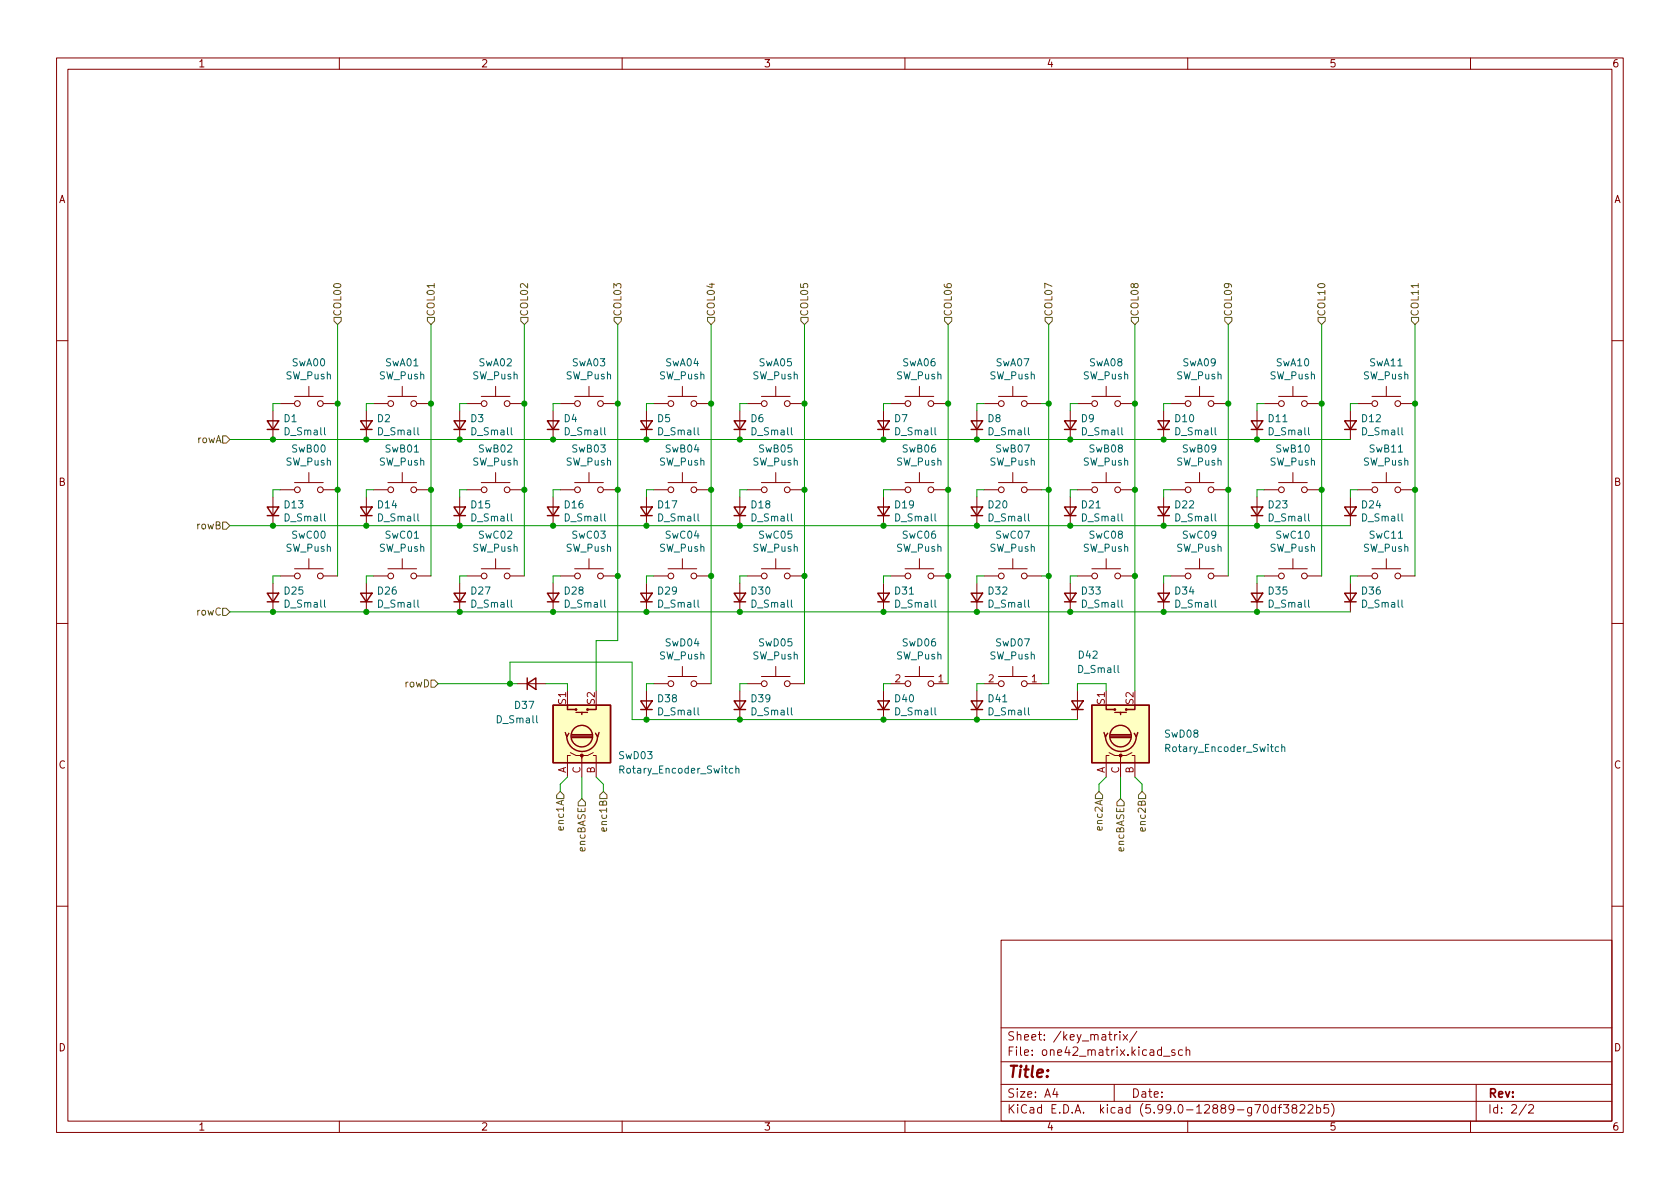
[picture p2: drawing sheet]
<svg xmlns="http://www.w3.org/2000/svg" width="297mm" height="210mm" viewBox="0 0 297 210" stroke-linecap="round" stroke-linejoin="round" font-family="sans-serif">
<g fill="none" stroke="#840000" stroke-width=".18">
<path d="M10 10.2h277v190.1h-277zM12 12.2h273v186.1h-273zM60 10.2v2M110 10.2v2M160 10.2v2M210 10.2v2M260 10.2v2M10 60.2h2M48.3 72.6v5.1M49.5 71.4h2.6M52.1 70.1h5M54.6 68.3v1.8"/>
<path d="M57.1 71.4h2.6M64.8 72.6v5.1M66 71.4h2.6M68.6 70.1h5.1M71.1 68.3v1.8M73.7 71.4h2.5M81.3 72.6v5.1M82.5 71.4h2.6M85.1 70.1h5.1M87.6 68.3v1.8M90.2 71.4h2.5M97.8 72.6v5.1"/>
<path d="M99.1 71.4h2.5M101.6 70.1h5.1M104.1 68.3v1.8M106.7 71.4h2.5M114.3 72.6v5.1M115.6 71.4h2.5M118.1 70.1h5.1M120.6 68.3v1.8M123.2 71.4h2.5M130.8 72.6v5.1M132.1 71.4h2.5M134.6 70.1h5.1"/>
<path d="M137.2 68.3v1.8M139.7 71.4h2.5M156.2 72.6v5.1M157.5 71.4h2.5M160 70.1h5.1M162.6 68.3v1.8M165.1 71.4h2.5M172.7 72.6v5.1M174 71.4h2.5M176.5 70.1h5.1M179.1 68.3v1.8M181.6 71.4h2.5"/>
<path d="M189.2 72.6v5.1M190.5 71.4h2.5M193 70.1h5.1M195.6 68.3v1.8M198.1 71.4h2.6M205.7 72.6v5.1M207 71.4h2.5M209.5 70.1h5.1M212.1 68.3v1.8M214.6 71.4h2.6M222.2 72.6v5.1M223.5 71.4h2.6"/>
<path d="M226.1 70.1h5M228.6 68.3v1.8M231.1 71.4h2.6M238.8 72.6v5.1M240 71.4h2.6M242.6 70.1h5M245.1 68.3v1.8M247.6 71.4h2.6M285 60.2h2M48.3 87.9v5.1M49.5 86.6h2.6M52.1 85.3h5"/>
<path d="M54.6 83.6v1.7M54.6 98.8v1.8M57.1 86.6h2.6M64.8 87.9v5.1M66 86.6h2.6M68.6 85.3h5.1M71.1 83.6v1.7M71.1 98.8v1.8M73.7 86.6h2.5M81.3 87.9v5.1M82.5 86.6h2.6M85.1 85.3h5.1"/>
<path d="M87.6 83.6v1.7M87.6 98.8v1.8M90.2 86.6h2.5M97.8 87.9v5.1M99.1 86.6h2.5M101.6 85.3h5.1M104.1 83.6v1.7M104.1 98.8v1.8M106.7 86.6h2.5M114.3 87.9v5.1M115.6 86.6h2.5M118.1 85.3h5.1"/>
<path d="M120.6 83.6v1.7M120.6 98.8v1.8M123.2 86.6h2.5M130.8 87.9v5.1M132.1 86.6h2.5M134.6 85.3h5.1M137.2 83.6v1.7M137.2 98.8v1.8M139.7 86.6h2.5M156.2 87.9v5.1M157.5 86.6h2.5M160 85.3h5.1"/>
<path d="M162.6 83.6v1.7M162.6 98.8v1.8M165.1 86.6h2.5M172.7 87.9v5.1M174 86.6h2.5M176.5 85.3h5.1M179.1 83.6v1.7M179.1 98.8v1.8M181.6 86.6h2.5M189.2 87.9v5.1M190.5 86.6h2.5M193 85.3h5.1"/>
<path d="M195.6 83.6v1.7M195.6 98.8v1.8M198.1 86.6h2.6M205.7 87.9v5.1M207 86.6h2.5M209.5 85.3h5.1M212.1 83.6v1.7M212.1 98.8v1.8M214.6 86.6h2.6M222.2 87.9v5.1M223.5 86.6h2.6M226.1 85.3h5"/>
<path d="M228.6 83.6v1.7M228.6 98.8v1.8M231.1 86.6h2.6M238.8 87.9v5.1M240 86.6h2.6M242.6 85.3h5M245.1 83.6v1.7M245.1 98.8v1.8M247.6 86.6h2.6M10 110.2h2M48.3 103.1v5.1M49.5 101.8h2.6"/>
<path d="M52.1 100.6h5M57.1 101.8h2.6M64.8 103.1v5.1M66 101.8h2.6M68.6 100.6h5.1M73.7 101.8h2.5M81.3 103.1v5.1M82.5 101.8h2.6M85.1 100.6h5.1M90.2 101.8h2.5M97.8 103.1v5.1M99.1 101.8h2.5"/>
<path d="M101.6 100.6h5.1M106.7 101.8h2.5M114.3 103.1v5.1M115.6 101.8h2.5M118.1 100.6h5.1M118.1 119.6h5.1M120.6 117.9v1.7M123.2 101.8h2.5M130.8 103.1v5.1M132.1 101.8h2.5M134.6 100.6h5.1M134.6 119.6h5.1"/>
<path d="M137.2 117.9v1.7M139.7 101.8h2.5M156.2 103.1v5.1M157.5 101.8h2.5M160 100.6h5.1M160 119.6h5.1M162.6 117.9v1.7M165.1 101.8h2.5M172.7 103.1v5.1M174 101.8h2.5M176.5 100.6h5.1M176.5 119.6h5.1"/>
<path d="M179.1 117.9v1.7M181.6 101.8h2.5M189.2 103.1v5.1M190.5 101.8h2.5M193 100.6h5.1M198.1 101.8h2.6M205.7 103.1v5.1M207 101.8h2.5M209.5 100.6h5.1M214.6 101.8h2.6M222.2 103.1v5.1M223.5 101.8h2.6"/>
<path d="M226.1 100.6h5M231.1 101.8h2.6M238.8 103.1v5.1M240 101.8h2.6M242.6 100.6h5M247.6 101.8h2.6M285 110.2h2M91.4 120.9h5.1M100.8 133.6h-.5v3.8M100.8 133.1l1.1 .5h1v.5M104.9 133.6h.5v3.8M104.9 133.1l-1 .5h-1v3.8"/>
<path d="M114.3 122.2v5M115.6 120.9h2.5M123.2 120.9h2.5M130.8 122.2v5M132.1 120.9h2.5M139.7 120.9h2.5M156.2 122.2v5M157.5 120.9h2.5M165.1 120.9h2.5M172.7 122.2v5M174 120.9h2.5M181.6 120.9h2.5"/>
<path d="M190.5 122.2v5M196.1 133.6h-.5v3.8M196.1 133.1l1 .5h1v.5M200.2 133.6h.5v3.8M200.2 133.1l-1.1 .5h-1v3.8M10 160.2h2M177 166.3h108v32h-108zM285 160.2h2M60 198.3v2M110 198.3v2M160 198.3v2M177 194.8h108"/>
<path d="M177 191.8h108M177 187.8h108M177 181.8h108M186.5 192.5l-.4 1h1M186.9 193v1M197 191.8v3M197.1 182.9v1M197.5 182.9l-.3 .1-.1 .2M198 182.4v.2M198 182.9v1M198.6 182.9l.8 1M199.4 182.9l-.8 1"/>
<path d="M201 182.4l-1.3 1.9M205.7 186.8h1.2M207.7 185.7l-.3-.1-.3 .2 .1 .3 .5 .1v.4h-.6M209.1 185.7l-.5-.1-.2 .3v.4l.1 .3h.6M209.7 185.8l.2-.2 .4 .1 .1 .9M209.7 185.1v1.5M210 198.3v2M223.5 195.5l.2-.2a.81 .81 0 0 1 .6 .7 .81 .81 0 0 1-.3 .8h-.1a.81 .81 0 0 1-.4-1.3zM225.5 195.9l-.4-.1-.3 .3v.4l.1 .3h.6M225.5 195.3v1.5M226 195.8h.6M226.6 195.3l-.4 .2v1.3"/>
<path d="M226.9 195.3h1l-.5 .6 .4 .1v.7l-.2 .1h-.5l-.2-.1M228.7 196l-.3-.3 .1-.2 .2-.2 .4 .1 .2 .2-.1 .2-.6 .2-.2 .3 .1 .4 .2 .1h.4l.2-.3-.1-.4-.2-.1M229.9 195.5l.5-.2 .2 .2 .1 .3-.9 1h.9M231.3 195.5l.6-.2 .2 .2v.3l-.9 1h.9M232.8 195.9l.4-.1 .3 .3v.4l-.1 .3h-.6M232.8 195.3v1.5M234.9 195.3h-.8v.7l.2-.1 .5 .1 .1 .2v.5l-.3 .1-.5-.1M235.4 195.1a1.72 1.72 0 0 1 0 2.3M260 198.3v2M261 191.8v6.5M269.9 195.3l-1.3 1.9M270.3 195.5l.6-.2 .2 .2 .1 .3-1 1h1"/>
<circle cx="52.6" cy="71.4" r=".51"/>
<circle cx="56.6" cy="71.4" r=".51"/>
<circle cx="69.1" cy="71.4" r=".51"/>
<circle cx="73.2" cy="71.4" r=".51"/>
<circle cx="85.6" cy="71.4" r=".51"/>
<circle cx="89.7" cy="71.4" r=".51"/>
<circle cx="102.1" cy="71.4" r=".51"/>
<circle cx="106.2" cy="71.4" r=".51"/>
<circle cx="118.6" cy="71.4" r=".51"/>
<circle cx="122.7" cy="71.4" r=".51"/>
<circle cx="135.1" cy="71.4" r=".51"/>
<circle cx="139.2" cy="71.4" r=".51"/>
<circle cx="160.5" cy="71.4" r=".51"/>
<circle cx="164.6" cy="71.4" r=".51"/>
<circle cx="177" cy="71.4" r=".51"/>
<circle cx="181.1" cy="71.4" r=".51"/>
<circle cx="193.5" cy="71.4" r=".51"/>
<circle cx="197.6" cy="71.4" r=".51"/>
<circle cx="210.1" cy="71.4" r=".51"/>
<circle cx="214.1" cy="71.4" r=".51"/>
<circle cx="226.6" cy="71.4" r=".51"/>
<circle cx="230.6" cy="71.4" r=".51"/>
<circle cx="243.1" cy="71.4" r=".51"/>
<circle cx="247.1" cy="71.4" r=".51"/>
<circle cx="52.6" cy="86.6" r=".51"/>
<circle cx="56.6" cy="86.6" r=".51"/>
<circle cx="69.1" cy="86.6" r=".51"/>
<circle cx="73.2" cy="86.6" r=".51"/>
<circle cx="85.6" cy="86.6" r=".51"/>
<circle cx="89.7" cy="86.6" r=".51"/>
<circle cx="102.1" cy="86.6" r=".51"/>
<circle cx="106.2" cy="86.6" r=".51"/>
<circle cx="118.6" cy="86.6" r=".51"/>
<circle cx="122.7" cy="86.6" r=".51"/>
<circle cx="135.1" cy="86.6" r=".51"/>
<circle cx="139.2" cy="86.6" r=".51"/>
<circle cx="160.5" cy="86.6" r=".51"/>
<circle cx="164.6" cy="86.6" r=".51"/>
<circle cx="177" cy="86.6" r=".51"/>
<circle cx="181.1" cy="86.6" r=".51"/>
<circle cx="193.5" cy="86.6" r=".51"/>
<circle cx="197.6" cy="86.6" r=".51"/>
<circle cx="210.1" cy="86.6" r=".51"/>
<circle cx="214.1" cy="86.6" r=".51"/>
<circle cx="226.6" cy="86.6" r=".51"/>
<circle cx="230.6" cy="86.6" r=".51"/>
<circle cx="243.1" cy="86.6" r=".51"/>
<circle cx="247.1" cy="86.6" r=".51"/>
<circle cx="52.6" cy="101.8" r=".51"/>
<circle cx="56.6" cy="101.8" r=".51"/>
<circle cx="69.1" cy="101.8" r=".51"/>
<circle cx="73.2" cy="101.8" r=".51"/>
<circle cx="85.6" cy="101.8" r=".51"/>
<circle cx="89.7" cy="101.8" r=".51"/>
<circle cx="102.1" cy="101.8" r=".51"/>
<circle cx="106.2" cy="101.8" r=".51"/>
<circle cx="118.6" cy="101.8" r=".51"/>
<circle cx="122.7" cy="101.8" r=".51"/>
<circle cx="135.1" cy="101.8" r=".51"/>
<circle cx="139.2" cy="101.8" r=".51"/>
<circle cx="160.5" cy="101.8" r=".51"/>
<circle cx="164.6" cy="101.8" r=".51"/>
<circle cx="177" cy="101.8" r=".51"/>
<circle cx="181.1" cy="101.8" r=".51"/>
<circle cx="193.5" cy="101.8" r=".51"/>
<circle cx="197.6" cy="101.8" r=".51"/>
<circle cx="210.1" cy="101.8" r=".51"/>
<circle cx="214.1" cy="101.8" r=".51"/>
<circle cx="226.6" cy="101.8" r=".51"/>
<circle cx="230.6" cy="101.8" r=".51"/>
<circle cx="243.1" cy="101.8" r=".51"/>
<circle cx="247.1" cy="101.8" r=".51"/>
<circle cx="118.6" cy="120.9" r=".51"/>
<circle cx="122.7" cy="120.9" r=".51"/>
<circle cx="135.1" cy="120.9" r=".51"/>
<circle cx="139.2" cy="120.9" r=".51"/>
<circle cx="160.5" cy="120.9" r=".51"/>
<circle cx="164.6" cy="120.9" r=".51"/>
<circle cx="177" cy="120.9" r=".51"/>
<circle cx="181.1" cy="120.9" r=".51"/>
</g>
<g fill="none" stroke="#840000" stroke-width=".25">
<path d="M47.2 74.4h2.1l-1 1.5zM47.2 75.9h2.1M63.8 74.4h2l-1 1.5zM63.8 75.9h2M80.3 74.4h2l-1 1.5zM80.3 75.9h2M96.8 74.4h2l-1 1.5zM96.8 75.9h2M113.3 74.4h2l-1 1.5zM113.3 75.9h2M129.8 74.4h2l-1 1.5zM129.8 75.9h2"/>
<path d="M155.2 74.4h2l-1 1.5zM155.2 75.9h2M171.7 74.4h2l-1 1.5zM171.7 75.9h2M188.2 74.4h2l-1 1.5zM188.2 75.9h2M204.7 74.4h2.1l-1.1 1.5zM204.7 75.9h2.1M221.2 74.4h2.1l-1.1 1.5zM221.2 75.9h2.1M237.7 74.4h2.1l-1 1.5zM237.7 75.9h2.1"/>
<path d="M47.2 89.7h2.1l-1 1.5zM47.2 91.2h2.1M63.8 89.7h2l-1 1.5zM63.8 91.2h2M80.3 89.7h2l-1 1.5zM80.3 91.2h2M96.8 89.7h2l-1 1.5zM96.8 91.2h2M113.3 89.7h2l-1 1.5zM113.3 91.2h2M129.8 89.7h2l-1 1.5zM129.8 91.2h2"/>
<path d="M155.2 89.7h2l-1 1.5zM155.2 91.2h2M171.7 89.7h2l-1 1.5zM171.7 91.2h2M188.2 89.7h2l-1 1.5zM188.2 91.2h2M204.7 89.7h2.1l-1.1 1.5zM204.7 91.2h2.1M221.2 89.7h2.1l-1.1 1.5zM221.2 91.2h2.1M237.7 89.7h2.1l-1 1.5zM237.7 91.2h2.1"/>
<path d="M47.2 104.9h2.1l-1 1.5zM47.2 106.4h2.1M63.8 104.9h2l-1 1.5zM63.8 106.4h2M80.3 104.9h2l-1 1.5zM80.3 106.4h2M93.2 119.9v2M96.8 104.9h2l-1 1.5zM96.8 106.4h2M113.3 104.9h2l-1 1.5zM113.3 106.4h2M129.8 104.9h2l-1 1.5z"/>
<path d="M129.8 106.4h2M155.2 104.9h2l-1 1.5zM155.2 106.4h2M171.7 104.9h2l-1 1.5zM171.7 106.4h2M188.2 104.9h2l-1 1.5zM188.2 106.4h2M204.7 104.9h2.1l-1.1 1.5zM204.7 106.4h2.1M221.2 104.9h2.1l-1.1 1.5zM221.2 106.4h2.1M237.7 104.9h2.1l-1 1.5z"/>
<path d="M237.7 106.4h2.1M93.2 120.9l1.5-1v2zM97.8 124.7h10.1v10.2h-10.1zM99.9 129.5l.3 .8 .4-.6M100.2 130.2a2.73 2.73 0 0 0 2.7 2.7 2.73 2.73 0 0 0 2.8-2.7M100.3 124.7v.8h1.6M101.1 130.4h3.5M101.1 130.2h3.5M101.1 129.9h3.5M101.9 126h2M102.9 126v.4M105.4 124.7v.8h-1.5"/>
<path d="M105.9 129.5l-.2 .8-.4-.6M113.3 123.9h2l-1 1.6zM113.3 125.5h2M129.8 123.9h2l-1 1.6zM129.8 125.5h2M155.2 123.9h2l-1 1.6zM155.2 125.5h2M171.7 123.9h2l-1 1.6zM171.7 125.5h2M189.5 123.9h2l-1 1.6zM189.5 125.5h2M193 124.7h10.2v10.2h-10.2z"/>
<path d="M195.2 129.5l.3 .8 .3-.6M195.5 130.2a2.73 2.73 0 0 0 2.7 2.7 2.73 2.73 0 0 0 2.7-2.7M195.6 124.7v.8h1.5M196.3 130.4h3.6M196.3 130.2h3.6M196.3 129.9h3.6M197.1 126h2M198.1 126v.4M200.7 124.7v.8h-1.6M201.2 129.5l-.3 .8-.4-.6"/>
<circle cx="101.9" cy="125.5" r=".13"/>
<circle cx="102.9" cy="130.2" r="1.9"/>
<circle cx="103.9" cy="125.5" r=".13"/>
<circle cx="197.1" cy="125.5" r=".13"/>
<circle cx="198.1" cy="130.2" r="1.9"/>
<circle cx="199.1" cy="125.5" r=".13"/>
</g>
<g fill="#ffffc2" stroke="#ffffc2" stroke-width=".18">
<path d="M97.8 124.7h10.1v10.2h-10.1z"/>
<path d="M193 124.7h10.2v10.2h-10.2z"/>
</g>
<g fill="#840000" stroke="#840000" stroke-width=".18">
<circle cx="102.9" cy="133.6" r=".25"/>
<circle cx="198.1" cy="133.6" r=".25"/>
</g>
<path d="M129.6 135.9h-.4l-.2 .2 .1 .6h.5M130.1 136l.2-.1h.3v.8M130.1 135.4v1.3M226.1 132.1h-.4l-.2 .2 .1 .5h.5M226.6 132.2l.2-.1h.3l.1 .8M226.6 131.6v1.3" fill="none" stroke="#006464" stroke-width=".18"/>
<g fill="none" stroke="#725600" stroke-width=".18">
<path d="M59.1 56.1h1.2v.7l-.6 .6-.6-.6zM75.6 56.1h1.2v.7l-.6 .6-.6-.6zM76.8 50.1v.8M92.1 56.1h1.2v.7l-.6 .6-.6-.6zM108.6 56.1h1.3v.7l-.7 .6-.6-.6zM125.1 56.1h1.3v.7l-.7 .6-.6-.6zM141.6 56.1h1.3v.7l-.7 .6-.6-.6zM167 56.1h1.3v.7l-.7 .6-.6-.6zM184.8 56.1h1.3v.7l-.7 .6-.6-.6zM200 56.1h1.3v.7l-.6 .6-.7-.6zM216.5 56.1h1.3v.7l-.6 .6-.7-.6zM233 56.1h1.3v.7l-.6 .6-.7-.6z"/>
<path d="M249.6 56.1h1.2v.7l-.6 .6-.6-.6zM250.8 50.1v.8M39.4 77.1h.6l.6 .6-.6 .7h-.6zM39.4 92.3h.6l.6 .7-.6 .6h-.6zM39.4 107.6h.6l.6 .6-.6 .6h-.6zM76.2 120.3h.6l.7 .6-.7 .6h-.6zM99.1 139.9l.6 .7v.6h-1.3v-.6zM194.3 139.9l.6 .7v.6h-1.2v-.6zM201.9 139.9l.7 .7v.6h-1.3v-.6zM102.9 141.2l.6 .7v.6h-1.3v-.6zM106 140.6l.7-.7 .6 .7v.6h-1.3zM198.1 141.2l.7 .7v.6h-1.3v-.6z"/>
</g>
<g fill="none" stroke="#009600" stroke-width=".18">
<path d="M59.7 57.4v44.4M76.2 57.4v44.4M92.7 57.4v44.4M109.2 57.4v55.9h-3.8v8.9M125.7 57.4v63.5M142.2 57.4v63.5M167.6 57.4v63.5M185.4 57.4v63.5h-1.3M200.7 57.4v64.8M217.2 57.4v44.4M233.7 57.4v44.4M250.2 57.4v44.4"/>
<path d="M40.6 77.7h198.2M49.5 71.4h-1.2v1.2M66 71.4h-1.2v1.2M82.5 71.4h-1.2v1.2M99.1 71.4h-1.3v1.2M115.6 71.4h-1.3v1.2M132.1 71.4h-1.3v1.2M157.5 71.4h-1.3v1.2M174 71.4h-1.3v1.2M184.1 71.4h1.3M190.5 71.4h-1.3v1.2M207 71.4h-1.3v1.2"/>
<path d="M223.5 71.4h-1.3v1.2M240 71.4h-1.2v1.2M40.6 93h198.2M49.5 86.6h-1.2v1.3M66 86.6h-1.2v1.3M82.5 86.6h-1.2v1.3M99.1 86.6h-1.3v1.3M115.6 86.6h-1.3v1.3M132.1 86.6h-1.3v1.3M157.5 86.6h-1.3v1.3M174 86.6h-1.3v1.3M184.1 86.6h1.3"/>
<path d="M190.5 86.6h-1.3v1.3M207 86.6h-1.3v1.3M223.5 86.6h-1.3v1.3M240 86.6h-1.2v1.3M40.6 108.2h198.2M49.5 101.8h-1.2v1.3M66 101.8h-1.2v1.3M82.5 101.8h-1.2v1.3M99.1 101.8h-1.3v1.3M115.6 101.8h-1.3v1.3M132.1 101.8h-1.3v1.3M157.5 101.8h-1.3v1.3"/>
<path d="M174 101.8h-1.3v1.3M184.1 101.8h1.3M190.5 101.8h-1.3v1.3M207 101.8h-1.3v1.3M223.5 101.8h-1.3v1.3M240 101.8h-1.2v1.3M77.5 120.9h13.9M90.2 120.9v-3.8h21.6v10.1h78.7M96.5 120.9h3.8v1.3M100.3 137.4l-1.2 1.3v1.2M102.9 137.4v3.8M105.4 137.4l1.3 1.3v1.2"/>
<path d="M115.6 120.9h-1.3v1.3M132.1 120.9h-1.3v1.3M157.5 120.9h-1.3v1.3M174 120.9h-1.3v1.3M190.5 122.2v-1.3h5.1v1.3M195.6 137.4l-1.3 1.3v1.2M198.1 137.4v3.8M200.7 137.4l1.2 1.3v1.2"/>
</g>
<g fill="#009600" stroke="#009600" stroke-width=".18">
<circle cx="92.7" cy="86.6" r=".46"/>
<circle cx="81.3" cy="77.7" r=".46"/>
<circle cx="92.7" cy="71.4" r=".46"/>
<circle cx="97.8" cy="77.7" r=".46"/>
<circle cx="64.8" cy="93" r=".46"/>
<circle cx="64.8" cy="108.2" r=".46"/>
<circle cx="59.7" cy="86.6" r=".46"/>
<circle cx="109.2" cy="71.4" r=".46"/>
<circle cx="156.2" cy="127.2" r=".46"/>
<circle cx="130.8" cy="127.2" r=".46"/>
<circle cx="130.8" cy="108.2" r=".46"/>
<circle cx="142.2" cy="101.8" r=".46"/>
<circle cx="156.2" cy="108.2" r=".46"/>
<circle cx="167.6" cy="101.8" r=".46"/>
<circle cx="48.3" cy="93" r=".46"/>
<circle cx="48.3" cy="77.7" r=".46"/>
<circle cx="48.3" cy="108.2" r=".46"/>
<circle cx="76.2" cy="86.6" r=".46"/>
<circle cx="109.2" cy="101.8" r=".46"/>
<circle cx="114.3" cy="108.2" r=".46"/>
<circle cx="81.3" cy="108.2" r=".46"/>
<circle cx="90.2" cy="120.9" r=".46"/>
<circle cx="81.3" cy="93" r=".46"/>
<circle cx="97.8" cy="93" r=".46"/>
<circle cx="97.8" cy="108.2" r=".46"/>
<circle cx="114.3" cy="127.2" r=".46"/>
<circle cx="142.2" cy="71.4" r=".46"/>
<circle cx="156.2" cy="77.7" r=".46"/>
<circle cx="167.6" cy="71.4" r=".46"/>
<circle cx="142.2" cy="86.6" r=".46"/>
<circle cx="156.2" cy="93" r=".46"/>
<circle cx="167.6" cy="86.6" r=".46"/>
<circle cx="172.7" cy="93" r=".46"/>
<circle cx="59.7" cy="71.4" r=".46"/>
<circle cx="64.8" cy="77.7" r=".46"/>
<circle cx="76.2" cy="71.4" r=".46"/>
<circle cx="109.2" cy="86.6" r=".46"/>
<circle cx="114.3" cy="77.7" r=".46"/>
<circle cx="125.7" cy="86.6" r=".46"/>
<circle cx="114.3" cy="93" r=".46"/>
<circle cx="125.7" cy="101.8" r=".46"/>
<circle cx="130.8" cy="77.7" r=".46"/>
<circle cx="125.7" cy="71.4" r=".46"/>
<circle cx="130.8" cy="93" r=".46"/>
<circle cx="185.4" cy="86.6" r=".46"/>
<circle cx="172.7" cy="77.7" r=".46"/>
<circle cx="185.4" cy="71.4" r=".46"/>
<circle cx="189.2" cy="93" r=".46"/>
<circle cx="222.2" cy="108.2" r=".46"/>
<circle cx="233.7" cy="71.4" r=".46"/>
<circle cx="250.2" cy="86.6" r=".46"/>
<circle cx="222.2" cy="77.7" r=".46"/>
<circle cx="233.7" cy="86.6" r=".46"/>
<circle cx="222.2" cy="93" r=".46"/>
<circle cx="250.2" cy="71.4" r=".46"/>
<circle cx="217.2" cy="71.4" r=".46"/>
<circle cx="189.2" cy="77.7" r=".46"/>
<circle cx="200.7" cy="71.4" r=".46"/>
<circle cx="200.7" cy="86.6" r=".46"/>
<circle cx="205.7" cy="77.7" r=".46"/>
<circle cx="205.7" cy="93" r=".46"/>
<circle cx="217.2" cy="86.6" r=".46"/>
<circle cx="172.7" cy="127.2" r=".46"/>
<circle cx="185.4" cy="101.8" r=".46"/>
<circle cx="189.2" cy="108.2" r=".46"/>
<circle cx="200.7" cy="101.8" r=".46"/>
<circle cx="205.7" cy="108.2" r=".46"/>
<circle cx="172.7" cy="108.2" r=".46"/>
</g>
<text font-size="2.8" fill="#840000" x="178" y="190.6">Title:</text>
<g font-size="2.1" fill="#840000">
<text x="178" y="184">Sheet: /key_matrix/</text>
<text x="178" y="186.7">File: one42_matrix.kicad_sch</text>
<text x="178" y="196.9">KiCad E.D.A. kicad (5.99.0-12889-g70df3822b5)</text>
<text x="178" y="194.1">Size: A4</text>
<text x="200" y="194.1">Date:</text>
<text x="263" y="194.1">Rev:</text>
<text x="263" y="196.9">Id: 2/2</text>
</g>
<g font-size="1.8" fill="#840000">
<text x="35" y="11.9">1</text>
<text x="85" y="11.9">2</text>
<text x="135" y="11.9">3</text>
<text x="185" y="11.9">4</text>
<text x="235" y="11.9">5</text>
<text x="285" y="11.9">6</text>
<text x="10.3" y="35.9">A</text>
<text x="285.3" y="35.9">A</text>
<text x="10.3" y="85.9">B</text>
<text x="285.3" y="85.9">B</text>
<text x="10.3" y="135.9">C</text>
<text x="285.3" y="135.9">C</text>
<text x="10.3" y="185.9">D</text>
<text x="285.3" y="185.9">D</text>
<text x="35" y="199.9">1</text>
<text x="85" y="199.9">2</text>
<text x="135" y="199.9">3</text>
<text x="185" y="199.9">4</text>
<text x="235" y="199.9">5</text>
<text x="285" y="199.9">6</text>
</g>
<g font-size="1.8" fill="#725600">
<text x="60.3" y="56" transform="rotate(-90 60.3 56)">COL00</text>
<text x="76.8" y="56" transform="rotate(-90 76.8 56)">COL01</text>
<text x="93.3" y="56" transform="rotate(-90 93.3 56)">COL02</text>
<text x="109.9" y="56" transform="rotate(-90 109.9 56)">COL03</text>
<text x="126.4" y="56" transform="rotate(-90 126.4 56)">COL04</text>
<text x="142.9" y="56" transform="rotate(-90 142.9 56)">COL05</text>
<text x="168.3" y="56" transform="rotate(-90 168.3 56)">COL06</text>
<text x="186.1" y="56" transform="rotate(-90 186.1 56)">COL07</text>
<text x="201.3" y="56" transform="rotate(-90 201.3 56)">COL08</text>
<text x="217.8" y="56" transform="rotate(-90 217.8 56)">COL09</text>
<text x="234.3" y="56" transform="rotate(-90 234.3 56)">COL10</text>
<text x="250.8" y="56" transform="rotate(-90 250.8 56)">COL11</text>
<text x="34.8" y="78.4">rowA</text>
<text x="34.8" y="93.6">rowB</text>
<text x="34.8" y="108.8">rowC</text>
<text x="71.7" y="121.5">rowD</text>
<text x="99.7" y="146.6" transform="rotate(-90 99.7 146.6)">enc1A</text>
<text x="107.3" y="146.6" transform="rotate(-90 107.3 146.6)">enc1B</text>
<text x="194.9" y="146.6" transform="rotate(-90 194.9 146.6)">enc2A</text>
<text x="202.6" y="146.6" transform="rotate(-90 202.6 146.6)">enc2B</text>
<text x="103.5" y="150.6" transform="rotate(-90 103.5 150.6)">encBASE</text>
<text x="198.8" y="150.6" transform="rotate(-90 198.8 150.6)">encBASE</text>
</g>
<g font-size="1.8" fill="#006464">
<text x="51.7" y="64.8">SwA00</text>
<text x="68.2" y="64.8">SwA01</text>
<text x="84.7" y="64.8">SwA02</text>
<text x="101.2" y="64.8">SwA03</text>
<text x="117.8" y="64.8">SwA04</text>
<text x="134.3" y="64.8">SwA05</text>
<text x="159.7" y="64.8">SwA06</text>
<text x="176.2" y="64.8">SwA07</text>
<text x="192.7" y="64.8">SwA08</text>
<text x="209.2" y="64.8">SwA09</text>
<text x="225.7" y="64.8">SwA10</text>
<text x="242.2" y="64.8">SwA11</text>
<text x="50.5" y="67.1">SW_Push</text>
<text x="67" y="67.1">SW_Push</text>
<text x="83.6" y="67.1">SW_Push</text>
<text x="100.1" y="67.1">SW_Push</text>
<text x="116.6" y="67.1">SW_Push</text>
<text x="133.1" y="67.1">SW_Push</text>
<text x="158.5" y="67.1">SW_Push</text>
<text x="175" y="67.1">SW_Push</text>
<text x="191.5" y="67.1">SW_Push</text>
<text x="208" y="67.1">SW_Push</text>
<text x="224.5" y="67.1">SW_Push</text>
<text x="241" y="67.1">SW_Push</text>
<text x="50.2" y="74.6">D1</text>
<text x="50.4" y="77">D_Small</text>
<text x="66.7" y="74.6">D2</text>
<text x="66.9" y="77">D_Small</text>
<text x="83.2" y="74.6">D3</text>
<text x="83.5" y="77">D_Small</text>
<text x="99.8" y="74.6">D4</text>
<text x="100" y="77">D_Small</text>
<text x="116.3" y="74.6">D5</text>
<text x="116.5" y="77">D_Small</text>
<text x="132.8" y="74.6">D6</text>
<text x="133" y="77">D_Small</text>
<text x="158.2" y="74.6">D7</text>
<text x="158.4" y="77">D_Small</text>
<text x="174.7" y="74.6">D8</text>
<text x="174.9" y="77">D_Small</text>
<text x="191.2" y="74.6">D9</text>
<text x="191.4" y="77">D_Small</text>
<text x="207.8" y="74.6">D10</text>
<text x="207.9" y="77">D_Small</text>
<text x="224.3" y="74.6">D11</text>
<text x="224.4" y="77">D_Small</text>
<text x="240.8" y="74.6">D12</text>
<text x="240.9" y="77">D_Small</text>
<text x="50.5" y="82.3">SW_Push</text>
<text x="51.7" y="80">SwB00</text>
<text x="67" y="82.3">SW_Push</text>
<text x="68.2" y="80">SwB01</text>
<text x="83.6" y="82.3">SW_Push</text>
<text x="84.7" y="80">SwB02</text>
<text x="100.1" y="82.3">SW_Push</text>
<text x="101.2" y="80">SwB03</text>
<text x="116.6" y="82.3">SW_Push</text>
<text x="117.8" y="80">SwB04</text>
<text x="133.1" y="82.3">SW_Push</text>
<text x="134.3" y="80">SwB05</text>
<text x="158.5" y="82.3">SW_Push</text>
<text x="159.7" y="80">SwB06</text>
<text x="175" y="82.3">SW_Push</text>
<text x="176.2" y="80">SwB07</text>
<text x="191.5" y="82.3">SW_Push</text>
<text x="192.7" y="80">SwB08</text>
<text x="208" y="82.3">SW_Push</text>
<text x="209.2" y="80">SwB09</text>
<text x="224.5" y="82.3">SW_Push</text>
<text x="225.7" y="80">SwB10</text>
<text x="241" y="82.3">SW_Push</text>
<text x="242.2" y="80">SwB11</text>
<text x="50.3" y="89.9">D13</text>
<text x="66.9" y="89.9">D14</text>
<text x="83.4" y="89.9">D15</text>
<text x="99.9" y="89.9">D16</text>
<text x="116.4" y="89.9">D17</text>
<text x="132.9" y="89.9">D18</text>
<text x="158.3" y="89.9">D19</text>
<text x="174.8" y="89.9">D20</text>
<text x="191.3" y="89.9">D21</text>
<text x="207.8" y="89.9">D22</text>
<text x="224.3" y="89.9">D23</text>
<text x="240.8" y="89.9">D24</text>
<text x="50.4" y="92.2">D_Small</text>
<text x="51.7" y="95.2">SwC00</text>
<text x="66.9" y="92.2">D_Small</text>
<text x="68.2" y="95.2">SwC01</text>
<text x="83.5" y="92.2">D_Small</text>
<text x="84.7" y="95.2">SwC02</text>
<text x="100" y="92.2">D_Small</text>
<text x="101.2" y="95.2">SwC03</text>
<text x="116.5" y="92.2">D_Small</text>
<text x="117.8" y="95.2">SwC04</text>
<text x="133" y="92.2">D_Small</text>
<text x="134.3" y="95.2">SwC05</text>
<text x="158.4" y="92.2">D_Small</text>
<text x="159.7" y="95.2">SwC06</text>
<text x="174.9" y="92.2">D_Small</text>
<text x="176.2" y="95.2">SwC07</text>
<text x="191.4" y="92.2">D_Small</text>
<text x="192.7" y="95.2">SwC08</text>
<text x="207.9" y="92.2">D_Small</text>
<text x="209.2" y="95.2">SwC09</text>
<text x="224.4" y="92.2">D_Small</text>
<text x="225.7" y="95.2">SwC10</text>
<text x="240.9" y="92.2">D_Small</text>
<text x="242.2" y="95.2">SwC11</text>
<text x="50.5" y="97.6">SW_Push</text>
<text x="67" y="97.6">SW_Push</text>
<text x="83.6" y="97.6">SW_Push</text>
<text x="100.1" y="97.6">SW_Push</text>
<text x="116.6" y="97.6">SW_Push</text>
<text x="133.1" y="97.6">SW_Push</text>
<text x="158.5" y="97.6">SW_Push</text>
<text x="175" y="97.6">SW_Push</text>
<text x="191.5" y="97.6">SW_Push</text>
<text x="208" y="97.6">SW_Push</text>
<text x="224.5" y="97.6">SW_Push</text>
<text x="241" y="97.6">SW_Push</text>
<text x="50.3" y="105.1">D25</text>
<text x="50.4" y="107.4">D_Small</text>
<text x="66.9" y="105.1">D26</text>
<text x="66.9" y="107.4">D_Small</text>
<text x="83.4" y="105.1">D27</text>
<text x="83.5" y="107.4">D_Small</text>
<text x="99.9" y="105.1">D28</text>
<text x="100" y="107.4">D_Small</text>
<text x="116.4" y="105.1">D29</text>
<text x="116.5" y="107.4">D_Small</text>
<text x="132.9" y="105.1">D30</text>
<text x="133" y="107.4">D_Small</text>
<text x="158.3" y="105.1">D31</text>
<text x="158.4" y="107.4">D_Small</text>
<text x="174.8" y="105.1">D32</text>
<text x="174.9" y="107.4">D_Small</text>
<text x="191.3" y="105.1">D33</text>
<text x="191.4" y="107.4">D_Small</text>
<text x="207.8" y="105.1">D34</text>
<text x="207.9" y="107.4">D_Small</text>
<text x="224.3" y="105.1">D35</text>
<text x="224.4" y="107.4">D_Small</text>
<text x="240.8" y="105.1">D36</text>
<text x="240.9" y="107.4">D_Small</text>
<text x="116.6" y="116.6">SW_Push</text>
<text x="117.8" y="114.3">SwD04</text>
<text x="133.1" y="116.6">SW_Push</text>
<text x="134.3" y="114.3">SwD05</text>
<text x="158.5" y="116.6">SW_Push</text>
<text x="159.7" y="114.3">SwD06</text>
<text x="175" y="116.6">SW_Push</text>
<text x="176.2" y="114.3">SwD07</text>
<text x="190.7" y="119">D_Small</text>
<text x="190.8" y="116.5">D42</text>
<text x="91.1" y="125.3">D37</text>
<text x="116.4" y="124.2">D38</text>
<text x="132.9" y="124.2">D39</text>
<text x="158.3" y="124.2">D40</text>
<text x="174.8" y="124.2">D41</text>
<text x="88" y="127.9">D_Small</text>
<text x="116.5" y="126.5">D_Small</text>
<text x="133" y="126.5">D_Small</text>
<text x="158.4" y="126.5">D_Small</text>
<text x="174.9" y="126.5">D_Small</text>
<text x="206" y="130.4">SwD08</text>
<text x="109.5" y="134.2">SwD03</text>
<text x="110" y="136.8">Rotary_Encoder_Switch</text>
<text x="206.5" y="133">Rotary_Encoder_Switch</text>
</g>
<g font-size="1.8" fill="#a90000">
<text x="100.1" y="124.5" transform="rotate(-90 100.1 124.5)">S1</text>
<text x="105.2" y="124.5" transform="rotate(-90 105.2 124.5)">S2</text>
<text x="158.3" y="120.6">2</text>
<text x="165.9" y="120.6">1</text>
<text x="174.8" y="120.6">2</text>
<text x="182.4" y="120.6">1</text>
<text x="195.3" y="124.5" transform="rotate(-90 195.3 124.5)">S1</text>
<text x="200.4" y="124.5" transform="rotate(-90 200.4 124.5)">S2</text>
<text x="100.1" y="136.8" transform="rotate(-90 100.1 136.8)">A</text>
<text x="102.6" y="136.8" transform="rotate(-90 102.6 136.8)">C</text>
<text x="105.2" y="136.8" transform="rotate(-90 105.2 136.8)">B</text>
<text x="195.3" y="136.8" transform="rotate(-90 195.3 136.8)">A</text>
<text x="197.9" y="136.8" transform="rotate(-90 197.9 136.8)">C</text>
<text x="200.4" y="136.8" transform="rotate(-90 200.4 136.8)">B</text>
</g>
</svg>
